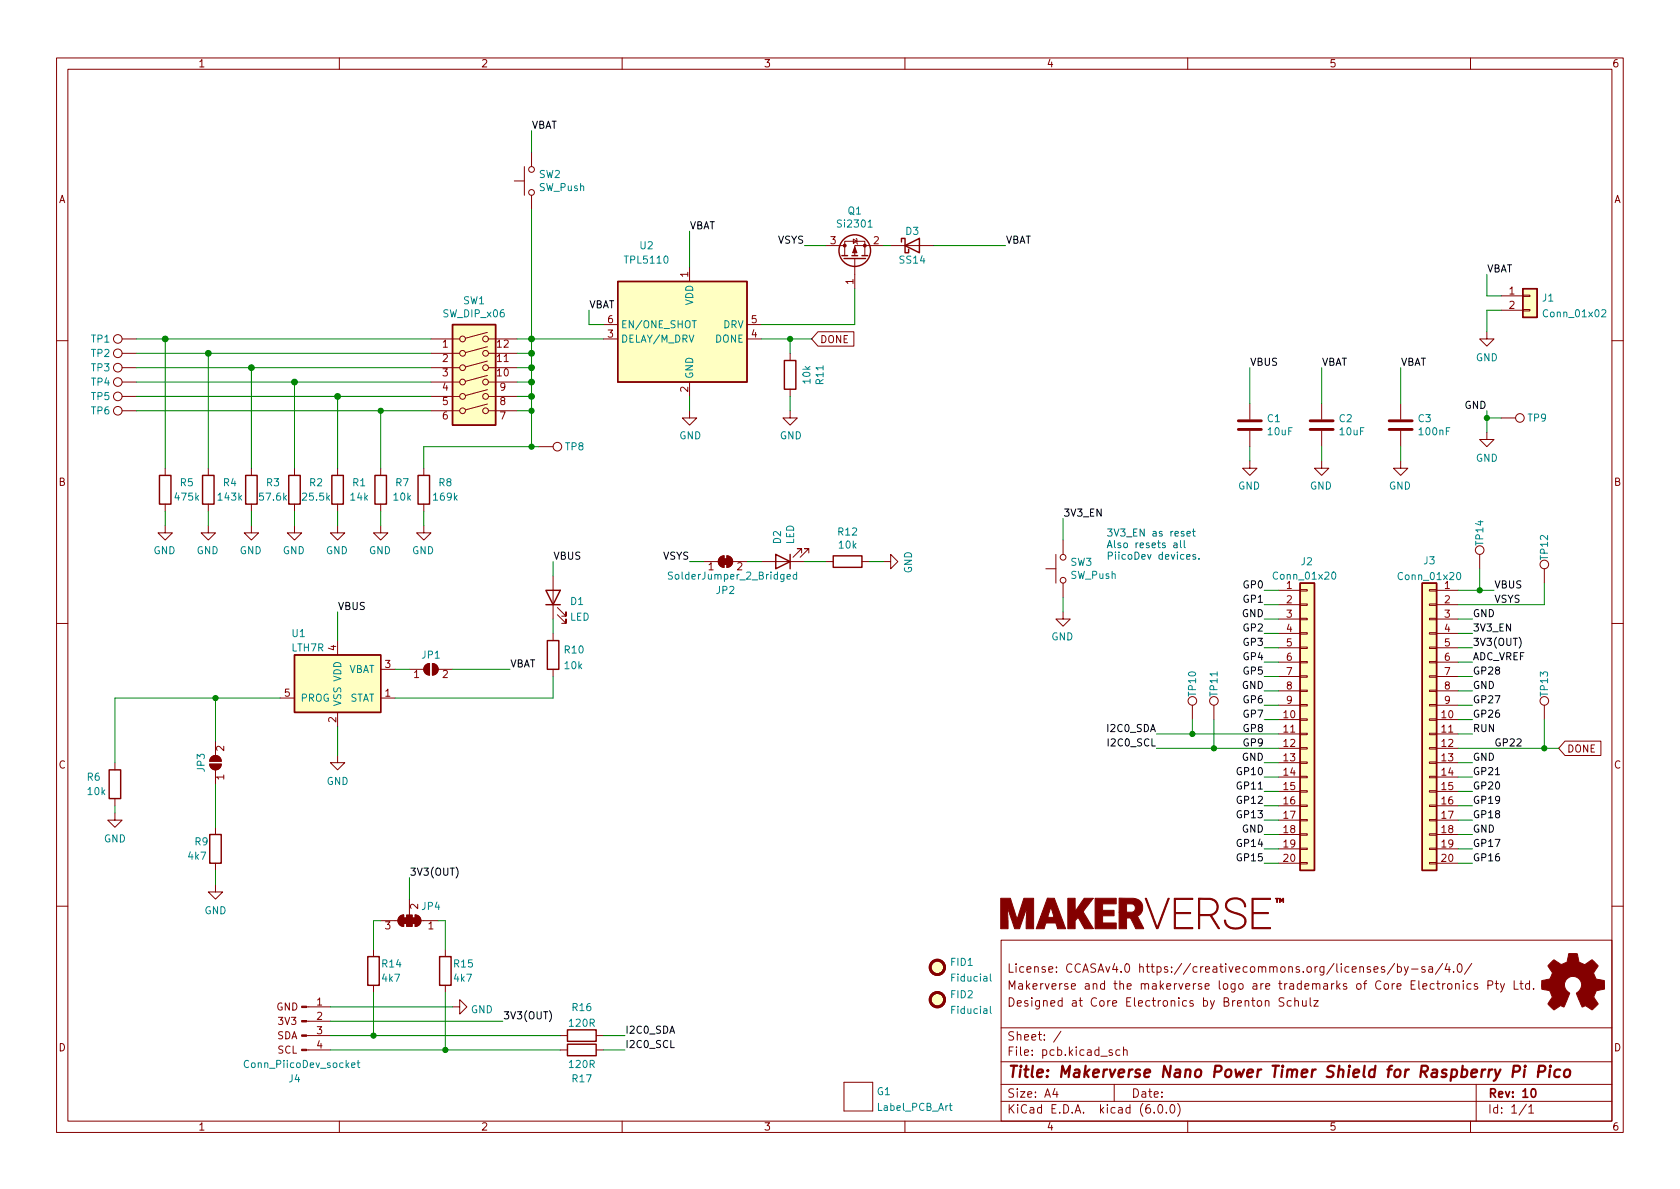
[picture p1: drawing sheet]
<svg xmlns="http://www.w3.org/2000/svg" width="297mm" height="210mm" viewBox="0 0 297 210" stroke-linecap="round" stroke-linejoin="round" font-family="sans-serif">
<g fill="none" stroke="#840000" stroke-width=".18">
<path d="M10 10.2h277v190.1h-277zM12 12.2h273v186.1h-273zM60 10.2v2M110 10.2v2M160 10.2v2M210 10.2v2M260 10.2v2M90.9 32h1.8M92.7 29.5v5M94 26.9v2.6M94 34.5v2.6M21.6 59.9h2.5"/>
<path d="M76.2 59.9h5.1M86.2 58.8l-3.9 1M86.4 59.9h5M106.7 59.9h2.5M106.7 57.4h2.5M121.9 47.2v2.6M132.1 59.9h2.5M132.1 57.4h2.5M144.6 58.7h6.4v2.5h-6.4l-1.1-1.3zM146 43.4h3.4M149.4 45.2v-2.5h3.5v2.5M150.9 42.3l.6 .4-.6 .3z"/>
<path d="M151.1 45.7v5.3M151.4 42.2l.1 .1v.7l.1 .2M156.2 43.4h-5.1v1.8M157.5 43.4h7.6M262.9 58.7v1.2h-1.3l1.3 1.3 1.3-1.3h-1.3M265.4 52.3h3.8M265.4 54.9h3.8M269.2 54.7h1.3v.3h-1.3zM269.2 52.2h1.3v.2h-1.3zM10 60.2h2M21.6 62.5h2.5M21.6 67.6h2.5"/>
<path d="M21.6 72.6h2.5M21.6 70.1h2.5M21.6 65h2.5M76.2 62.5h5.1M76.2 67.6h5.1M76.2 72.6h5.1M76.2 70.1h5.1M76.2 65h5.1M86.2 71.4l-3.9 1.1M86.2 68.9l-3.9 1M86.2 66.4l-3.9 1M86.2 63.8l-3.9 1.1"/>
<path d="M86.2 61.3l-3.9 1.1M86.4 62.5h5M86.4 67.6h5M86.4 72.6h5M86.4 70.1h5M86.4 65h5M95.2 79h2.6M121.9 72.6v1.3h1.3l-1.3 1.3-1.3-1.3h1.3M121.9 67.6v2.5M139.7 72.6v1.3h1.3l-1.3 1.3-1.3-1.3h1.3M139.7 62.5v1.2M139.7 68.8v1.3"/>
<path d="M221 71.4v2.8M221 76.2v2.8M233.7 71.4v2.8M233.7 76.2v2.8M247.6 71.4v2.8M247.6 76.2v2.8M262.9 76.4v1.3h-1.3l1.3 1.3 1.3-1.3h-1.3M265.4 73.9h2.6M285 60.2h2M29.2 93v1.2h-1.3l1.3 1.3 1.3-1.3h-1.3M29.2 82.8v1.3M29.2 89.1v1.3"/>
<path d="M36.8 93v1.2h-1.2l1.2 1.3 1.3-1.3h-1.3M36.8 82.8v1.3M36.8 89.1v1.3M44.4 93v1.2h-1.2l1.2 1.3 1.3-1.3h-1.3M44.4 82.8v1.3M44.4 89.1v1.3M52.1 93v1.2h-1.3l1.3 1.3 1.2-1.3h-1.2M52.1 82.8v1.3M52.1 89.1v1.3M59.7 93v1.2h-1.3l1.3 1.3 1.3-1.3h-1.3M59.7 82.8v1.3M59.7 89.1v1.3"/>
<path d="M67.3 93v1.2h-1.3l1.3 1.3 1.3-1.3h-1.3M67.3 82.8v1.3M67.3 89.1v1.3M74.9 93v1.2h-1.2l1.2 1.3 1.3-1.3h-1.3M74.9 82.8v1.3M74.9 89.1v1.3M124.5 99.3h2.5M127.3 98.6l.7-.3v2a1.02 1.02 0 0 1-.9-.6 1.02 1.02 0 0 1 .2-1.1zM128.5 98.3a1.02 1.02 0 0 1 1 1 1.02 1.02 0 0 1-1 1zM129.5 99.3h2.6M134.6 99.3h7.6M141.7 97.8v-.8h-.7h.7l-1.5 1.5"/>
<path d="M143 97.8v-.8h-.8h.8l-1.5 1.5M146 99.3h1.3M152.4 99.3h1.3M156.2 99.3h1.3v1.3l1.2-1.3-1.2-1.3v1.3M186.7 98v5.1M188 95.5v2.5M221 81.5v1.3h-1.3l1.3 1.3 1.2-1.3h-1.2M233.7 81.5v1.3h-1.3l1.3 1.3 1.2-1.3h-1.2M247.6 81.5v1.3h-1.2l1.2 1.3 1.3-1.3h-1.3M261.6 98v2.6M10 110.2h2M59.7 113.3v2.5"/>
<path d="M67.3 118.4h2.5M72.4 118.4h2.5M75.2 117.6l.7-.3v2.1a1.02 1.02 0 0 1-.9-.7 1.02 1.02 0 0 1 .2-1.1zM76.5 117.3a1.02 1.02 0 0 1 1 1.1 1.02 1.02 0 0 1-1 1zM77.5 118.4h2.5M97.8 101.8v7.7M97.8 112v1.3M97.8 118.4v1.2M98.6 108.7l1.5 1.5v-.7v.7h-.8M98.6 107.4l1.5 1.6v-.8v.8h-.8M184.9 100.6h1.8M188 108.2v1.3h-1.3l1.3 1.2 1.2-1.2h-1.2"/>
<path d="M188 103.1v2.6M226.1 104.4h3.8M226.1 106.9h3.8M226.1 109.5h3.8M226.1 112h3.8M226.1 114.5h3.8M226.1 117.1h3.8M226.1 119.6h3.8M229.9 119.5h1.2v.3h-1.2zM229.9 117h1.2v.2h-1.2zM229.9 114.4h1.2v.3h-1.2zM229.9 111.9h1.2v.2h-1.2z"/>
<path d="M229.9 109.3h1.2v.3h-1.2zM229.9 106.8h1.2v.3h-1.2zM229.9 104.3h1.2v.2h-1.2zM252.7 119.5h1.3v.3h-1.3zM252.7 117h1.3v.2h-1.3zM252.7 114.4h1.3v.3h-1.3zM252.7 111.9h1.3v.2h-1.3zM252.7 109.3h1.3v.3h-1.3zM252.7 106.8h1.3v.3h-1.3zM252.7 104.3h1.3v.2h-1.3zM254 104.4h3.8M254 106.9h3.8"/>
<path d="M254 109.5h3.8M254 112h3.8M254 114.5h3.8M254 117.1h3.8M254 119.6h3.8M273 100.6v2.5M285 110.2h2M20.3 134.9v1.2M37.1 135.1h2a1.02 1.02 0 0 1-1 1 1.02 1.02 0 0 1-1-1zM37.4 133.9a1.02 1.02 0 0 1 1.1-.2 1.02 1.02 0 0 1 .6 .9h-2zM38.1 131.1v2.5M38.1 136.1v2.6"/>
<path d="M49.5 123.4h2.6M59.7 133.6v1.3h-1.3l1.3 1.2 1.3-1.2h-1.3M59.7 126v2.5M67.3 123.4h2.5M210.8 124.7v2.5M214.6 124.7v2.5M226.1 127.2h3.8M226.1 129.8h3.8M226.1 132.3h3.8M226.1 134.9h3.8M226.1 137.4h3.8M226.1 139.9h3.8"/>
<path d="M226.1 122.2h3.8M226.1 124.7h3.8M229.9 139.8h1.2v.3h-1.2zM229.9 137.3h1.2v.2h-1.2zM229.9 134.7h1.2v.3h-1.2zM229.9 132.2h1.2v.3h-1.2zM229.9 129.7h1.2v.2h-1.2zM229.9 127.1h1.2v.3h-1.2zM229.9 124.6h1.2v.2h-1.2zM229.9 122h1.2v.3h-1.2zM252.7 139.8h1.3v.3h-1.3zM252.7 137.3h1.3v.2h-1.3z"/>
<path d="M252.7 134.7h1.3v.3h-1.3zM252.7 132.2h1.3v.3h-1.3zM252.7 129.7h1.3v.2h-1.3zM252.7 127.1h1.3v.3h-1.3zM252.7 124.6h1.3v.2h-1.3zM252.7 122h1.3v.3h-1.3zM254 127.2h3.8M254 129.8h3.8M254 132.3h3.8M254 134.9h3.8M254 137.4h3.8M254 139.9h3.8"/>
<path d="M254 122.2h3.8M254 124.7h3.8M273 124.7v2.5M276.7 131.1h6.4v2.5h-6.4l-1.1-1.3zM20.3 143.8v1.2h-1.3l1.3 1.3 1.3-1.3h-1.3M20.3 141.2v1.3M38.1 156.5v1.2h-1.3l1.3 1.3 1.3-1.3h-1.3M38.1 146.3v1.3M38.1 152.6v1.3M72.4 159v2.8M226.1 142.5h3.8M226.1 145h3.8"/>
<path d="M226.1 147.6h3.8M226.1 150.1h3.8M226.1 152.6h3.8M229.9 152.5h1.2v.3h-1.2zM229.9 150h1.2v.2h-1.2zM229.9 147.4h1.2v.3h-1.2zM229.9 144.9h1.2v.3h-1.2zM229.9 142.4h1.2v.2h-1.2zM252.7 152.5h1.3v.3h-1.3zM252.7 150h1.3v.2h-1.3zM252.7 147.4h1.3v.3h-1.3zM252.7 144.9h1.3v.3h-1.3z"/>
<path d="M252.7 142.4h1.3v.2h-1.3zM254 142.5h3.8M254 145h3.8M254 147.6h3.8M254 150.1h3.8M254 152.6h3.8M10 160.2h2M54.2 178h4.2M66 167.9v1.3M66 174.2v1.3M67.3 162.8h3.1M70.7 162.1l.7-.3v2a1.02 1.02 0 0 1-1-.6 1.02 1.02 0 0 1 .3-1.1z"/>
<path d="M73.4 161.8a1.02 1.02 0 0 1 1 1 1.02 1.02 0 0 1-1 1zM74.4 162.8h3.1M78.7 167.9v1.3M78.7 174.2v1.3M80 178h1.3v1.3l1.2-1.3-1.2-1.2v1.2M177 166.3h108v32h-108zM223.7 177.1l.2-.2 .4 .1 .1 .9M223.7 176.9v1M227 176.5l-.6-.1-.3 .3 .2 .4 .6 .3v.4l-.2 .1h-.6M228.3 177l-.4-.1-.3 .3v.4l.1 .3h.6M228.9 177.1l.2-.2 .4 .1 .1 .9M228.9 176.4v1.5"/>
<path d="M230.3 176.9l.1 1h.3l.2-.1M230.9 176.9v1M231.6 176.4v1.3l.3 .2M232.3 176.9h.8l-.8 1h.8M242.9 171.4l.7-.1v-.3l-.5-.1-.2 .2 .1 .8h.6M244.8 171l-.4-.1-.2 .2 .1 .3 .5 .1v.4h-.6M246.6 170.4l-1.3 1.9M247.1 171l.4-.1 .3 .3v.4l-.2 .3h-.5M247.1 170.4v1.5M248.3 170.9l.3 1M249 170.9l-.5 1.4-.2 .1M249.6 171.4h1.1"/>
<path d="M251.9 171l-.3-.1-.2 .2v.3l.5 .1v.4h-.5M252.6 171h.6l.1 .9M253.3 171.3l-.5 .1a.29 .29 0 0 0-.2 .2 .29 .29 0 0 0 .2 .3h.5M253.6 174l-.5-.1-.2 .3v.4l.1 .3h.6M254 173.9h.6M254.2 173.4v1.3l.4 .2M255.1 173.9v1M255.1 170.4l-1.3 1.9M255.5 173.9l-.3 .1-.1 .2M255.9 170.4l-.4 1h.9M256.1 174l.3-.1 .3 .3v.4l-.3 .3h-.3l-.2-.3v-.4zM256.2 170.9v1"/>
<path d="M257 171.8v.1M257.4 174.1l.2-.2 .3 .1 .1 .9M257.4 173.9v1M257.9 170.5l.1-.1a.82 .82 0 0 1 .6 .7 .82 .82 0 0 1-.3 .8h-.1a.81 .81 0 0 1-.6-.6 .81 .81 0 0 1 .3-.8zM258.7 173.4v.2M258.7 173.9v1M260.1 174l-.5-.1-.2 .3v.4l.1 .3h.6M260.2 170.4l-1.3 1.9M261.2 174l-.3-.1-.3 .2 .1 .3 .5 .1v.4h-.6M263.1 174.2l.7-.1 .1-.2v-.3l-.3-.2h-.5v1.5M264.4 173.9h.5M264.6 173.4v1.3l.3 .2"/>
<path d="M265.3 173.9l.4 1M266 173.9l-.5 1.4-.2 .1M267.7 173.4v1.5h.7M268.7 173.9h.6M268.9 173.4v1.3l.4 .2M270.4 174l-.4-.1-.3 .3v.4l.2 .3h.5M270.4 173.4v1.5M271.2 174.8v.1M285 160.2h2M54.2 185.7h4.2M54.2 183.1h4.2M54.2 180.6h4.2"/>
<path d="M60 198.3v2M99.1 185.7h1.2M99.1 183.1h1.2M105.4 185.7h1.3M105.4 183.1h1.3M110 198.3v2M149.2 191.4v5.1zM149.2 191.4h5.1zM149.2 196.5h5.1zM154.3 191.4v5.1zM160 198.3v2M177 194.8h108"/>
<path d="M177 191.8h108M177 187.8h108M177 181.8h108M186.5 192.5l-.4 1h1M186.9 193v1M187.6 182.4l-1.3 1.9M196.6 185.7l-.3-.1-.2 .2v.3l.5 .1v.4h-.5M197 191.8v3M198 185.7l-.4-.1-.3 .3v.4l.1 .3h.6M198.6 185.8l.3-.2 .3 .1 .1 .9M198.6 185.1v1.5M204.1 196.7v.1"/>
<path d="M204.9 195.4l.2-.1a.81 .81 0 0 1 .6 .7 .81 .81 0 0 1-.3 .8h-.2a.81 .81 0 0 1-.6-.6 .81 .81 0 0 1 .3-.8zM206.2 196.7v.1M207.1 195.4l.1-.1a.81 .81 0 0 1 .6 .7 .81 .81 0 0 1-.3 .8h-.1a.81 .81 0 0 1-.6-.6 .81 .81 0 0 1 .3-.8zM208.2 195.1a1.72 1.72 0 0 1 0 2.3M210 198.3v2M260 198.3v2M261 191.8v6.5M269.9 195.3l-1.3 1.9M270.3 195.8l.4-.5v1.5M270.3 196.8h.9"/>
<circle cx="94" cy="30" r=".51"/>
<circle cx="94" cy="34" r=".51"/>
<circle cx="20.8" cy="59.9" r=".76"/>
<circle cx="81.8" cy="59.9" r=".51"/>
<circle cx="85.9" cy="59.9" r=".51"/>
<circle cx="20.8" cy="70.1" r=".76"/>
<circle cx="20.8" cy="67.6" r=".76"/>
<circle cx="20.8" cy="72.6" r=".76"/>
<circle cx="20.8" cy="62.5" r=".76"/>
<circle cx="20.8" cy="65" r=".76"/>
<circle cx="81.8" cy="72.6" r=".51"/>
<circle cx="81.8" cy="67.6" r=".51"/>
<circle cx="81.8" cy="70.1" r=".51"/>
<circle cx="81.8" cy="65" r=".51"/>
<circle cx="81.8" cy="62.5" r=".51"/>
<circle cx="85.9" cy="62.5" r=".51"/>
<circle cx="85.9" cy="70.1" r=".51"/>
<circle cx="85.9" cy="67.6" r=".51"/>
<circle cx="85.9" cy="65" r=".51"/>
<circle cx="85.9" cy="72.6" r=".51"/>
<circle cx="98.6" cy="79" r=".76"/>
<circle cx="268.7" cy="73.9" r=".76"/>
<circle cx="188" cy="98.5" r=".51"/>
<circle cx="261.6" cy="97.3" r=".76"/>
<circle cx="273.1" cy="99.8" r=".76"/>
<circle cx="188" cy="102.6" r=".51"/>
<circle cx="210.8" cy="123.9" r=".76"/>
<circle cx="214.6" cy="123.9" r=".76"/>
<circle cx="273.1" cy="123.9" r=".76"/>
</g>
<path d="M270.9 192.6l.2-.1a.81 .81 0 0 1 .5 .7 .81 .81 0 0 1-.3 .8h-.1a.81 .81 0 0 1-.6-.6 .81 .81 0 0 1 .3-.8z" fill="none" stroke="#840000" stroke-width=".3"/>
<path d="M265.3 189.1l-.9 1.8-.3 .2M267.5 189.5h.8a.55 .55 0 0 0 .4-.5 .55 .55 0 0 0-.3-.5h-.7l-.3 2M269.6 189.1l-.2 1.4M269.7 188.5l-.1 .1v.1l.2-.1-.1-.1-.1 .2M272 189.5h.8a.55 .55 0 0 0 .4-.5 .55 .55 0 0 0-.3-.5h-.8l-.2 2M274.1 189.1l-.2 1.4M274.1 188.5l-.1 .1 .1 .1 .1-.1-.1-.1v.2M275.9 189.2a.66 .66 0 0 0-1 .3l-.1 .6 .2 .3 .1 .1 .6-.1M276.7 189.3a.52 .52 0 0 1 .5-.2 .52 .52 0 0 1 .4 .4v.6a.55 .55 0 0 1-.6 .4 .55 .55 0 0 1-.5-.4z" fill="none" stroke="#840000" stroke-width=".4"/>
<g fill="none" stroke="#840000" stroke-width=".25">
<path d="M80 57.4h7.6v17.8h-7.6zM109.2 49.8h22.9v17.8h-22.9zM148.8 45.2h1.1M149.2 45.7h3.8M150.6 45.2h1M152.4 45.2h1M159.4 42.8v-.6h.6v2.5h.7v-.6M160 43.4l2.6-1.2v2.5zM269.2 51h2.6v5.1h-2.6zM138.7 63.7h2v5.1h-2zM28.2 84.1h2v5h-2zM35.8 84.1h2v5h-2z"/>
<path d="M43.4 84.1h2.1v5h-2.1zM51.1 84.1h2v5h-2zM58.7 84.1h2v5h-2zM66.3 84.1h2v5h-2zM73.9 84.1h2v5h-2zM137.2 98l2.5 1.3-2.5 1.3zM139.7 98v2.6M147.3 98.3h5.1v2h-5.1zM52.1 115.8h15.2v10.2h-15.2zM96.5 104.4h2.6l-1.3 2.5zM96.5 106.9h2.6M96.8 113.3h2v5.1h-2z"/>
<path d="M229.9 103.1h2.5v50.8h-2.5zM251.5 103.1h2.5v50.8h-2.5zM19.3 136.1h2v5.1h-2zM37.1 147.6h2v5h-2zM65 169.2h2.1v5h-2.1zM77.7 169.2h2.1v5h-2.1zM100.3 184.7h5.1v2h-5.1zM100.3 182.1h5.1v2h-5.1z"/>
<circle cx="151.1" cy="44.3" r="2.79"/>
</g>
<g fill="#ffffc2" stroke="#ffffc2" stroke-width=".18">
<path d="M52.1 115.8h15.2v10.2h-15.2z"/>
<path d="M109.2 49.8h22.9v17.8h-22.9z"/>
<path d="M80 57.4h7.6v17.8h-7.6z"/>
<path d="M269.2 51h2.6v5.1h-2.6z"/>
<path d="M251.5 103.1h2.5v50.8h-2.5z"/>
<path d="M229.9 103.1h2.5v50.8h-2.5z"/>
<circle cx="165.7" cy="176.8" r="1.27"/>
<circle cx="165.7" cy="171.1" r="1.27"/>
</g>
<g fill="none" stroke="#840000" stroke-width=".51">
<path d="M218.9 75.9h4.1M218.9 74.4h4.1M231.6 75.9h4.1M231.6 74.4h4.1M245.6 75.9h4.1M245.6 74.4h4.1"/>
<circle cx="165.7" cy="176.8" r="1.27"/>
<circle cx="165.7" cy="171.1" r="1.27"/>
</g>
<g fill="none" stroke="#008484" stroke-width=".18">
<path d="M122.4 56.7h.7M153.5 40.2h.7M283.2 54.9l.5-.1 .2 .3-.8 .9h.8M118.9 101.2h-.5l-.2 .1v.3l.6 .3 .1 .3-.2 .2h-.5M139.2 102l.6-.1-.1-.3h-.4l-.1 .2v.6h.5M140.8 101.6h-.3l-.3 .2 .2 .6h.4M140.8 101.2v1.2M235.6 101.2h.2a.68 .68 0 0 1 .4 .6 .68 .68 0 0 1-.4 .6 .84 .84 0 0 1-.2-1.2zM257.7 101.4l.1-.2a.68 .68 0 0 1 .5 .7 .68 .68 0 0 1-.5 .6l-.1-.1-.2-.4zM175.1 177.9v1.1l.2 .2M175.1 172.2v1.1l.2 .2M62.2 188.4l.6-.2-.1-.2-.3-.1-.2 .2v.6h.5"/>
<path d="M63.1 187.9h.5M63.3 187.5v1.1l.3 .2M167.8 195.5h.5M168 195.1v1.1l.3 .2"/>
</g>
<g fill="#840000" stroke="#840000" stroke-width=".18">
<path d="M127.8 98.8h1v1h-1z"/>
<path d="M127.3 98.6l.7-.3v2a1.02 1.02 0 0 1-.9-.6 1.02 1.02 0 0 1 .2-1.1z"/>
<path d="M128.5 98.3a1.02 1.02 0 0 1 1 1 1.02 1.02 0 0 1-1 1z"/>
<path d="M151.1 43.7l.4 1h-.8z"/>
<path d="M37.1 135.1h2a1.02 1.02 0 0 1-1 1 1.02 1.02 0 0 1-1-1z"/>
<path d="M37.4 133.9a1.02 1.02 0 0 1 1.1-.2 1.02 1.02 0 0 1 .6 .9h-2z"/>
<path d="M53.3 185.5h.9v.3h-.9z"/>
<path d="M53.3 183h.9v.3h-.9z"/>
<path d="M53.3 180.5h.9v.2h-.9z"/>
<path d="M53.3 177.9h.9v.3h-.9z"/>
<path d="M75.2 117.6l.7-.3v2.1a1.02 1.02 0 0 1-.9-.7 1.02 1.02 0 0 1 .2-1.1z"/>
<path d="M76.5 117.3a1.02 1.02 0 0 1 1 1.1 1.02 1.02 0 0 1-1 1z"/>
<path d="M72.9 162.3h.5v1h-.5z"/>
<path d="M73.4 161.8a1.02 1.02 0 0 1 1 1 1.02 1.02 0 0 1-1 1z"/>
<path d="M71.9 161.8h1v2h-1z"/>
<path d="M71.4 162.3h.5v1h-.5z"/>
<path d="M70.7 162.1l.7-.3v2a1.02 1.02 0 0 1-1-.6 1.02 1.02 0 0 1 .3-1.1z"/>
<path d="M274.2 170.2l.6-.5 .8 .6a.62 .62 0 0 0 1.1 0l.2-.1a1.62 1.62 0 0 0 .4-1.3l.1-.3 1.5 .1 .1 .7a.74 .74 0 0 0 .7 1l.5 .2 1.3-.9 1 1.1-.4 .6a.75 .75 0 0 0-.1 1.2l.2 .5 1.5 .3v1.5l-1.4 .3-.1 .1a1.23 1.23 0 0 0-.3 1.2l.7 1-.1 .2-1 .9-.8-.6a.54 .54 0 0 0-.9 .1l-1.1-2.4a2.33 2.33 0 0 0 .9-1.9 1.54 1.54 0 0 0-2.5-.7 1.54 1.54 0 0 0 .4 2.5l-1 2.5a.69 .69 0 0 0-1.1 .1l-.6 .4-1.1-1.1 .8-1.2-.3-.5a.71 .71 0 0 0-.9-.7l-.7-.2v-1.5l.4-.1a1.11 1.11 0 0 0 1.3-.7 .72 .72 0 0 0-.2-1.2l-.4-.6z"/>
<path d="M225.5 158.8h.6v.1h-.2v.7h-.2v-.7h-.2z"/>
<path d="M193.6 158.8h3.8v1h-2.5v1.2h2.1v.9h-2.1v1.3h2.5v1h-3.8z"/>
<path d="M207.6 158.8h3.3v.2h-3.1v2.4h2.7v.2h-2.7v2.4h3.1v.2h-3.3z"/>
<path d="M221.4 158.8h3.2v.2h-3v2.4h2.7v.2h-2.7v2.4h3v.2h-3.2z"/>
<path d="M226.2 158.8l.4 .4 .3-.4v.8h-.1v-.6l-.2 .4-.2-.4v.6h-.2z"/>
<path d="M188.8 158.8h1.3v2.4l1.6-2.4h1.6l-1.8 2.4 1.8 3h-1.5l-1.2-2-.5 .6v1.4h-1.3z"/>
<path d="M197.9 158.8h2.5a1.65 1.65 0 0 1 1.6 1.3 1.65 1.65 0 0 1-.9 1.9l1.1 2.2h-1.4l-.9-1.9h-.7v1.9h-1.3v-2.9h2.3a.75 .75 0 0 0 .5-.8 .75 .75 0 0 0-.6-.7h-.9v1.5h-1.3z"/>
<path d="M202.5 158.8h.2l1.9 5.2 1.9-5.2h.2l-2 5.4a.25 .25 0 0 1-.2 0 .25 .25 0 0 1-.1-.3z"/>
<path d="M211.9 158.8l2.2 .1a1.51 1.51 0 0 1 1.3 1.4 1.51 1.51 0 0 1-1.2 1.5l1.4 2.4h-.2l-1.4-2.3h-1.9v2.3h-.2v-2.5h2a1.34 1.34 0 0 0 1.3-1.3 1.34 1.34 0 0 0-1.3-1.4h-1.8v2.7h-.2z"/>
<path d="M185.2 158.8h1.2l2 5.4h-1.4l-.3-1h-1.8l-.3 1h-1.4l.8-2h2.4l-.6-1.8-.6 1.8h-1.2z"/>
<path d="M176.9 158.8h1.7l1.2 3.7 1.2-3.7h1.8v5.4h-1.4l.2-3.7-1.3 3.7h-.9l-1.3-3.8 .1 3.8h-1.3z"/>
<path d="M216.9 159.4a2.08 2.08 0 0 1 3.3 .5v.5h-.1a1.68 1.68 0 0 0-1.5-1.4 1.68 1.68 0 0 0-1.7 .9 1.18 1.18 0 0 0 1.1 1.3l.5 .2a1.73 1.73 0 0 1 1.8 1.7 1.86 1.86 0 0 1-2.5 1.1h-.2a1.49 1.49 0 0 1-1.1-1.5h.2a1.69 1.69 0 0 0 2.3 1.3 1.15 1.15 0 0 0 1.1-1.2 1.15 1.15 0 0 0-1.1-1.1l-1-.3a1.29 1.29 0 0 1-1.1-2z"/>
<circle cx="152.9" cy="43.4" r=".25"/>
<circle cx="149.4" cy="43.4" r=".25"/>
</g>
<path d="M268.6 112.7a1.46 1.46 0 0 1 0 1.9M80.6 153.3a1.46 1.46 0 0 1 0 2M97.1 178.7a1.46 1.46 0 0 1 0 2" fill="none" stroke="#000" stroke-width=".18"/>
<path d="M207.6 96.1h.5v.8M208.1 96.3l-.4 .1-.2 .2 .2 .3 .4-.1M208.7 95.6v1.1l.2 .2M209.4 95.6v1.1l.2 .2M209.8 98.5l.6-.1v-.3h-.4l-.2 .1 .1 .6h.5M209.9 94.4l.6-.1-.1-.3h-.4l-.1 .1v.6h.5M210.8 94h.5M211 93.5v1.1l.3 .2M211.4 98.1h-.3l-.2 .1 .1 .2 .4 .1v.3h-.5M212 98.8v.1" fill="none" stroke="#0000c2" stroke-width=".18"/>
<g fill="none" stroke="#008400" stroke-width=".18">
<path d="M94 23.1v3.8M94 37.1v41.9M24.1 59.9h52.1M29.2 59.9v22.9M91.4 59.9h15.3M104.1 54.9v2.5h2.6M121.9 40.9v6.3M134.6 59.9h8.9M139.7 59.9v2.6M142.2 43.4h3.8M151.1 51v6.4h-16.5M156.2 43.4h1.3"/>
<path d="M165.1 43.4h12.7M262.9 48.5v3.8h2.5M265.4 54.9h-2.5v3.8M24.1 67.6h52.1M24.1 62.5h52.1M24.1 65h52.1M24.1 70.1h52.1M24.1 72.6h52.1M36.8 62.5v20.3M44.4 65v17.8M52.1 67.6v15.2M59.7 70.1v12.7"/>
<path d="M67.3 72.6v10.2M91.4 67.6h2.6M91.4 62.5h2.6M91.4 65h2.6M91.4 70.1h2.6M91.4 72.6h2.6M95.2 79h-20.3v3.8M121.9 70.1v2.5M139.7 70.1v2.5M221 65v6.4M221 79v2.5M233.7 65v6.4"/>
<path d="M233.7 79v2.5M247.6 65v6.4M247.6 79v2.5M262.9 73.9h2.5M262.9 72.6v3.8M29.2 90.4v2.6M36.8 90.4v2.6M44.4 90.4v2.6M52.1 90.4v2.6M59.7 90.4v2.6M67.3 90.4v2.6M74.9 90.4v2.6"/>
<path d="M97.8 99.3v2.5M121.9 99.3h2.6M132.1 99.3h2.5M142.2 99.3h3.8M153.7 99.3h2.5M188 91.7v3.8M59.7 108.2v5.1M69.8 118.4h2.6M80 118.4h10.2M97.8 119.6v3.8h-28M97.8 109.5v2.5M188 105.7v2.5"/>
<path d="M223.5 119.6h2.6M223.5 112h2.6M223.5 117.1h2.6M223.5 114.5h2.6M223.5 109.5h2.6M223.5 106.9h2.6M223.5 104.4h2.6M257.8 119.6h2.5M257.8 112h2.5M257.8 117.1h2.5M257.8 114.5h2.5M257.8 109.5h2.5"/>
<path d="M257.8 104.4h6.4M261.6 100.6v3.8M273 103.1v3.8h-15.2M38.1 123.4v7.7M38.1 138.7v7.6M49.5 123.4h-29.2v11.5M59.7 128.5v5.1M204.5 132.3h21.6M204.5 129.8h21.6M210.8 127.2v2.6M214.6 127.2v5.1M223.5 127.2h2.6"/>
<path d="M223.5 137.4h2.6M223.5 134.9h2.6M223.5 139.9h2.6M223.5 122.2h2.6M223.5 124.7h2.6M257.8 132.3h17.8M257.8 127.2h2.5M257.8 137.4h2.5M257.8 134.9h2.5M257.8 139.9h2.5M257.8 122.2h2.5M257.8 124.7h2.5"/>
<path d="M257.8 129.8h2.5M273 127.2v5.1M20.3 142.5v1.3M38.1 153.9v2.6M72.4 155.2v3.8M223.5 145h2.6M223.5 142.5h2.6M223.5 147.6h2.6M223.5 152.6h2.6M223.5 150.1h2.6M257.8 145h2.5M257.8 142.5h2.5"/>
<path d="M257.8 147.6h2.5M257.8 152.6h2.5M257.8 150.1h2.5M58.4 178h21.6M66 175.5v7.6M67.3 162.8h-1.3v5.1M77.5 162.8h1.2v5.1M78.7 175.5v10.2M58.4 183.1h40.7M58.4 185.7h40.7M58.4 180.6h30.5M106.7 183.1h3.8"/>
<path d="M106.7 185.7h3.8"/>
</g>
<g fill="#008400" stroke="#008400" stroke-width=".18">
<circle cx="66" cy="183.1" r=".46"/>
<circle cx="78.7" cy="185.7" r=".46"/>
<circle cx="94" cy="72.6" r=".46"/>
<circle cx="94" cy="67.6" r=".51"/>
<circle cx="36.8" cy="62.5" r=".51"/>
<circle cx="29.2" cy="59.9" r=".51"/>
<circle cx="67.3" cy="72.6" r=".46"/>
<circle cx="44.5" cy="65" r=".51"/>
<circle cx="52.1" cy="67.6" r=".51"/>
<circle cx="59.7" cy="70.1" r=".51"/>
<circle cx="94" cy="62.5" r=".51"/>
<circle cx="139.7" cy="59.9" r=".46"/>
<circle cx="94" cy="70.1" r=".51"/>
<circle cx="94" cy="65" r=".51"/>
<circle cx="94" cy="59.9" r=".51"/>
<circle cx="94" cy="79" r=".46"/>
<circle cx="38.1" cy="123.4" r=".46"/>
<circle cx="273" cy="132.3" r=".46"/>
<circle cx="214.6" cy="132.3" r=".46"/>
<circle cx="210.8" cy="129.8" r=".46"/>
<circle cx="262.9" cy="73.9" r=".46"/>
<circle cx="261.6" cy="104.4" r=".46"/>
</g>
<text font-size="2.8" fill="#840000" x="178" y="190.6">Title: Makerverse Nano Power Timer Shield for Raspberry Pi Pico</text>
<g font-size="2.1" fill="#840000">
<text x="178" y="172">License: CCASAv4.0 https://creativecommons.org/licenses/by-sa/4.0/</text>
<text x="178" y="178">Designed at Core Electronics by Brenton Schulz</text>
<text x="178" y="175">Makerverse and the makerverse logo are trademarks of Core Electronics Pty Ltd.</text>
<text x="178" y="184">Sheet: /</text>
<text x="178" y="186.7">File: pcb.kicad_sch</text>
<text x="178" y="196.9">KiCad E.D.A. kicad (6.0.0)</text>
<text x="178" y="194.1">Size: A4</text>
<text x="200" y="194.1">Date:</text>
<text x="263" y="194.1">Rev: 10</text>
<text x="263" y="196.9">Id: 1/1</text>
</g>
<g font-size="1.8" fill="#840000">
<text x="35" y="11.9">1</text>
<text x="85" y="11.9">2</text>
<text x="135" y="11.9">3</text>
<text x="185" y="11.9">4</text>
<text x="235" y="11.9">5</text>
<text x="285" y="11.9">6</text>
<text x="10.3" y="35.9">A</text>
<text x="285.3" y="35.9">A</text>
<text x="146.8" y="43.2">3</text>
<text x="154.4" y="43.2">2</text>
<text x="121.7" y="49" transform="rotate(-90 121.7 49)">1</text>
<text x="150.9" y="50.3" transform="rotate(-90 150.9 50.3)">1</text>
<text x="266.8" y="52.1">1</text>
<text x="107.5" y="59.7">3</text>
<text x="107.5" y="57.1">6</text>
<text x="132.9" y="59.7">4</text>
<text x="132.9" y="57.1">5</text>
<text x="266.8" y="54.6">2</text>
<text x="78.2" y="61.5">1</text>
<text x="78.2" y="64">2</text>
<text x="87.9" y="64">11</text>
<text x="87.9" y="61.5">12</text>
<text x="144.9" y="60.7">DONE</text>
<text x="78.2" y="66.5">3</text>
<text x="78.2" y="69.1">4</text>
<text x="78.2" y="71.6">5</text>
<text x="87.9" y="66.5">10</text>
<text x="88.4" y="71.6">8</text>
<text x="88.4" y="69.1">9</text>
<text x="121.7" y="69.3" transform="rotate(-90 121.7 69.3)">2</text>
<text x="78.2" y="74.2">6</text>
<text x="88.4" y="74.2">7</text>
<text x="10.3" y="85.9">B</text>
<text x="285.3" y="85.9">B</text>
<text x="125.2" y="100.8">1</text>
<text x="130.3" y="100.8">2</text>
<text x="227.5" y="104.1">1</text>
<text x="227.5" y="106.7">2</text>
<text x="255.4" y="104.1">1</text>
<text x="255.4" y="106.7">2</text>
<text x="227.5" y="109.2">3</text>
<text x="227.5" y="111.8">4</text>
<text x="255.4" y="109.2">3</text>
<text x="255.4" y="111.8">4</text>
<text x="59.4" y="115" transform="rotate(-90 59.4 115)">4</text>
<text x="68.1" y="118.1">3</text>
<text x="73.2" y="119.9">1</text>
<text x="78.2" y="119.9">2</text>
<text x="227.5" y="114.3">5</text>
<text x="227.5" y="116.8">6</text>
<text x="227.5" y="119.4">7</text>
<text x="255.4" y="114.3">5</text>
<text x="255.4" y="116.8">6</text>
<text x="255.4" y="119.4">7</text>
<text x="50.3" y="123.2">5</text>
<text x="68.1" y="123.2">1</text>
<text x="227.5" y="121.9">8</text>
<text x="227.5" y="124.5">9</text>
<text x="255.4" y="121.9">8</text>
<text x="255.4" y="124.5">9</text>
<text x="59.4" y="127.7" transform="rotate(-90 59.4 127.7)">2</text>
<text x="227" y="127">10</text>
<text x="227" y="129.5">11</text>
<text x="254.9" y="127">10</text>
<text x="254.9" y="129.5">11</text>
<text x="10.3" y="135.9">C</text>
<text x="39.6" y="137.9" transform="rotate(-90 39.6 137.9)">1</text>
<text x="39.6" y="132.8" transform="rotate(-90 39.6 132.8)">2</text>
<text x="227" y="132.1">12</text>
<text x="227" y="134.6">13</text>
<text x="227" y="137.2">14</text>
<text x="254.9" y="132.1">12</text>
<text x="254.9" y="134.6">13</text>
<text x="254.9" y="137.2">14</text>
<text x="277" y="133.1">DONE</text>
<text x="285.3" y="135.9">C</text>
<text x="227" y="139.7">15</text>
<text x="227" y="142.2">16</text>
<text x="254.9" y="139.7">15</text>
<text x="254.9" y="142.2">16</text>
<text x="227" y="144.8">17</text>
<text x="227" y="147.3">18</text>
<text x="227" y="149.9">19</text>
<text x="254.9" y="144.8">17</text>
<text x="254.9" y="147.3">18</text>
<text x="254.9" y="149.9">19</text>
<text x="227" y="152.4">20</text>
<text x="254.9" y="152.4">20</text>
<text x="73.9" y="160.8" transform="rotate(-90 73.9 160.8)">2</text>
<text x="68.1" y="164.3">3</text>
<text x="75.7" y="164.3">1</text>
<text x="48.8" y="178.7">GND</text>
<text x="56" y="177.8">1</text>
<text x="10.3" y="185.9">D</text>
<text x="48.9" y="183.8">SDA</text>
<text x="49.2" y="181.2">3V3</text>
<text x="56" y="180.3">2</text>
<text x="56" y="182.9">3</text>
<text x="56" y="185.4">4</text>
<text x="285.3" y="185.9">D</text>
<text x="49" y="186.3">SCL</text>
<text x="35" y="199.9">1</text>
<text x="85" y="199.9">2</text>
<text x="135" y="199.9">3</text>
<text x="185" y="199.9">4</text>
<text x="235" y="199.9">5</text>
<text x="285" y="199.9">6</text>
</g>
<g font-size="1.8">
<text x="94" y="22.8">VBAT</text>
<text x="121.9" y="40.5">VBAT</text>
<text x="137.5" y="43.1">VSYS</text>
<text x="177.8" y="43.1">VBAT</text>
<text x="262.9" y="48.2">VBAT</text>
<text x="104.1" y="54.5">VBAT</text>
<text x="221" y="64.7">VBUS</text>
<text x="233.7" y="64.7">VBAT</text>
<text x="247.6" y="64.7">VBAT</text>
<text x="259" y="72.3">GND</text>
<text x="188" y="91.3">3V3_EN</text>
<text x="97.8" y="99">VBUS</text>
<text x="117.2" y="99">VSYS</text>
<text x="59.7" y="107.8">VBUS</text>
<text x="220" y="104">GP0</text>
<text x="220" y="106.6">GP1</text>
<text x="264.2" y="104">VBUS</text>
<text x="264.2" y="106.6">VSYS</text>
<text x="219.6" y="109.1">GND</text>
<text x="220" y="111.7">GP2</text>
<text x="260.3" y="109.1">GND</text>
<text x="260.3" y="111.7">3V3_EN</text>
<text x="90.2" y="118">VBAT</text>
<text x="220" y="114.2">GP3</text>
<text x="220" y="116.7">GP4</text>
<text x="220" y="119.3">GP5</text>
<text x="260.3" y="119.3">GP28</text>
<text x="260.3" y="114.2">3V3(OUT)</text>
<text x="260.3" y="116.7">ADC_VREF</text>
<text x="219.6" y="121.8">GND</text>
<text x="220" y="124.4">GP6</text>
<text x="260.3" y="121.8">GND</text>
<text x="260.3" y="124.4">GP27</text>
<text x="196" y="129.4">I2C0_SDA</text>
<text x="196.2" y="132">I2C0_SCL</text>
<text x="220" y="132">GP9</text>
<text x="220" y="129.4">GP8</text>
<text x="220" y="126.9">GP7</text>
<text x="260.3" y="126.9">GP26</text>
<text x="260.3" y="129.4">RUN</text>
<text x="264.2" y="132">GP22</text>
<text x="219" y="137.1">GP10</text>
<text x="219.6" y="134.5">GND</text>
<text x="260.3" y="137.1">GP21</text>
<text x="260.3" y="134.5">GND</text>
<text x="219" y="142.1">GP12</text>
<text x="219" y="139.6">GP11</text>
<text x="260.3" y="142.1">GP19</text>
<text x="260.3" y="139.6">GP20</text>
<text x="219" y="149.8">GP14</text>
<text x="219" y="144.7">GP13</text>
<text x="219.6" y="147.2">GND</text>
<text x="260.3" y="149.8">GP17</text>
<text x="260.3" y="147.2">GND</text>
<text x="260.3" y="144.7">GP18</text>
<text x="72.4" y="154.8">3V3(OUT)</text>
<text x="219" y="152.3">GP15</text>
<text x="260.3" y="152.3">GP16</text>
<text x="88.9" y="180.2">3V3(OUT)</text>
<text x="110.5" y="185.3">I2C0_SCL</text>
<text x="110.5" y="182.8">I2C0_SDA</text>
</g>
<g font-size="1.8" fill="#008484">
<text x="95.3" y="31.5">SW2</text>
<text x="95.3" y="33.8">SW_Push</text>
<text x="148.3" y="40.2">Si2301</text>
<text x="150" y="37.9">Q1</text>
<text x="160.2" y="41.5">D3</text>
<text x="110.7" y="46.6">TPL5110</text>
<text x="113.2" y="44.1">U2</text>
<text x="159.1" y="46.6">SS14</text>
<text x="81.9" y="53.8">SW1</text>
<text x="272.7" y="53.3">J1</text>
<text x="78.5" y="56.1">SW_DIP_x06</text>
<text x="109.7" y="58">EN/ONE_SHOT</text>
<text x="122.6" y="54" transform="rotate(-90 122.6 54)">VDD</text>
<text x="127.8" y="58">DRV</text>
<text x="273.2" y="56.1">Conn_01x02</text>
<text x="16.2" y="63.1">TP2</text>
<text x="16.2" y="60.6">TP1</text>
<text x="16.2" y="65.7">TP3</text>
<text x="109.7" y="60.6">DELAY/M_DRV</text>
<text x="126.5" y="60.6">DONE</text>
<text x="260.9" y="63.9">GND</text>
<text x="16.2" y="68.2">TP4</text>
<text x="16.2" y="70.7">TP5</text>
<text x="122.6" y="67.1" transform="rotate(-90 122.6 67.1)">GND</text>
<text x="143.3" y="67.8" transform="rotate(-90 143.3 67.8)">10k</text>
<text x="145.6" y="67.9" transform="rotate(-90 145.6 67.9)">R11</text>
<text x="16.2" y="73.3">TP6</text>
<text x="120.1" y="77.7">GND</text>
<text x="137.9" y="77.7">GND</text>
<text x="224.1" y="74.6">C1</text>
<text x="224.2" y="77">10uF</text>
<text x="236.8" y="74.6">C2</text>
<text x="236.9" y="77">10uF</text>
<text x="250.8" y="74.6">C3</text>
<text x="251" y="77">100nF</text>
<text x="270.2" y="74.5">TP9</text>
<text x="100" y="79.6">TP8</text>
<text x="260.9" y="81.6">GND</text>
<text x="31.1" y="88.5">475k</text>
<text x="31.9" y="86">R5</text>
<text x="38.7" y="88.5">143k</text>
<text x="39.5" y="86">R4</text>
<text x="46" y="88.5">57.6k</text>
<text x="47.1" y="86">R3</text>
<text x="53.7" y="88.5">25.5k</text>
<text x="54.7" y="86">R2</text>
<text x="62" y="88.5">14k</text>
<text x="62.4" y="86">R1</text>
<text x="69.6" y="88.5">10k</text>
<text x="70" y="86">R7</text>
<text x="76.8" y="88.5">169k</text>
<text x="77.6" y="86">R8</text>
<text x="218.9" y="86.6">GND</text>
<text x="231.6" y="86.6">GND</text>
<text x="245.6" y="86.6">GND</text>
<text x="148.2" y="94.7">R12</text>
<text x="27.1" y="98">GND</text>
<text x="34.7" y="98">GND</text>
<text x="42.4" y="98">GND</text>
<text x="50" y="98">GND</text>
<text x="57.6" y="98">GND</text>
<text x="65.2" y="98">GND</text>
<text x="72.8" y="98">GND</text>
<text x="138.1" y="96.1" transform="rotate(-90 138.1 96.1)">D2</text>
<text x="140.4" y="96.3" transform="rotate(-90 140.4 96.3)">LED</text>
<text x="148.4" y="97">10k</text>
<text x="161.2" y="101.4" transform="rotate(-90 161.2 101.4)">GND</text>
<text x="189.3" y="100">SW3</text>
<text x="230.1" y="99.9">J2</text>
<text x="251.7" y="99.8">J3</text>
<text x="262.3" y="96.3" transform="rotate(-90 262.3 96.3)">TP14</text>
<text x="273.7" y="98.9" transform="rotate(-90 273.7 98.9)">TP12</text>
<text x="100.9" y="107">D1</text>
<text x="118.8" y="102.5">SolderJumper_2_Bridged</text>
<text x="126.7" y="105">JP2</text>
<text x="189.3" y="102.4">SW_Push</text>
<text x="225.4" y="102.5">Conn_01x20</text>
<text x="247.5" y="102.6">Conn_01x20</text>
<text x="51.7" y="112.6">U1</text>
<text x="100.7" y="109.7">LED</text>
<text x="185.9" y="113.2">GND</text>
<text x="51.6" y="115.2">LTH7R</text>
<text x="61.5" y="119">VBAT</text>
<text x="74.6" y="116.5">JP1</text>
<text x="99.9" y="115.5">R10</text>
<text x="99.9" y="118.3">10k</text>
<text x="53.1" y="124.1">PROG</text>
<text x="60.3" y="125" transform="rotate(-90 60.3 125)">VSS VDD</text>
<text x="61.7" y="124.1">STAT</text>
<text x="211.5" y="123" transform="rotate(-90 211.5 123)">TP10</text>
<text x="215.3" y="123" transform="rotate(-90 215.3 123)">TP11</text>
<text x="273.7" y="123" transform="rotate(-90 273.7 123)">TP13</text>
<text x="36.2" y="136.4" transform="rotate(-90 36.2 136.4)">JP3</text>
<text x="15.4" y="138">R6</text>
<text x="15.6" y="140.6">10k</text>
<text x="57.7" y="138.8">GND</text>
<text x="18.4" y="149">GND</text>
<text x="34.5" y="149.5">R9</text>
<text x="33.3" y="152">4k7</text>
<text x="36.1" y="161.7">GND</text>
<text x="74.6" y="160.9">JP4</text>
<text x="67.6" y="171.1">R14</text>
<text x="67.6" y="173.6">4k7</text>
<text x="80.3" y="171.1">R15</text>
<text x="80.3" y="173.6">4k7</text>
<text x="168.1" y="170.8">FID1</text>
<text x="168.4" y="173.6">Fiducial</text>
<text x="83.2" y="179.2">GND</text>
<text x="101.2" y="178.8">R16</text>
<text x="168.1" y="176.5">FID2</text>
<text x="168.4" y="179.3">Fiducial</text>
<text x="100.8" y="181.6">120R</text>
<text x="43.6" y="188.8">Conn_PiicoDev_socket</text>
<text x="51.1" y="191.4">J4</text>
<text x="100.8" y="188.8">120R</text>
<text x="101.2" y="191.4">R17</text>
<text x="155.1" y="193.6">G1</text>
<text x="155.3" y="196.4">Label_PCB_Art</text>
</g>
<g font-size="1.8" fill="#0000c2">
<text x="195.6" y="94.9">3V3_EN as reset</text>
<text x="195.6" y="96.9">Also resets all</text>
<text x="195.6" y="99">PiicoDev devices.</text>
</g>
</svg>
